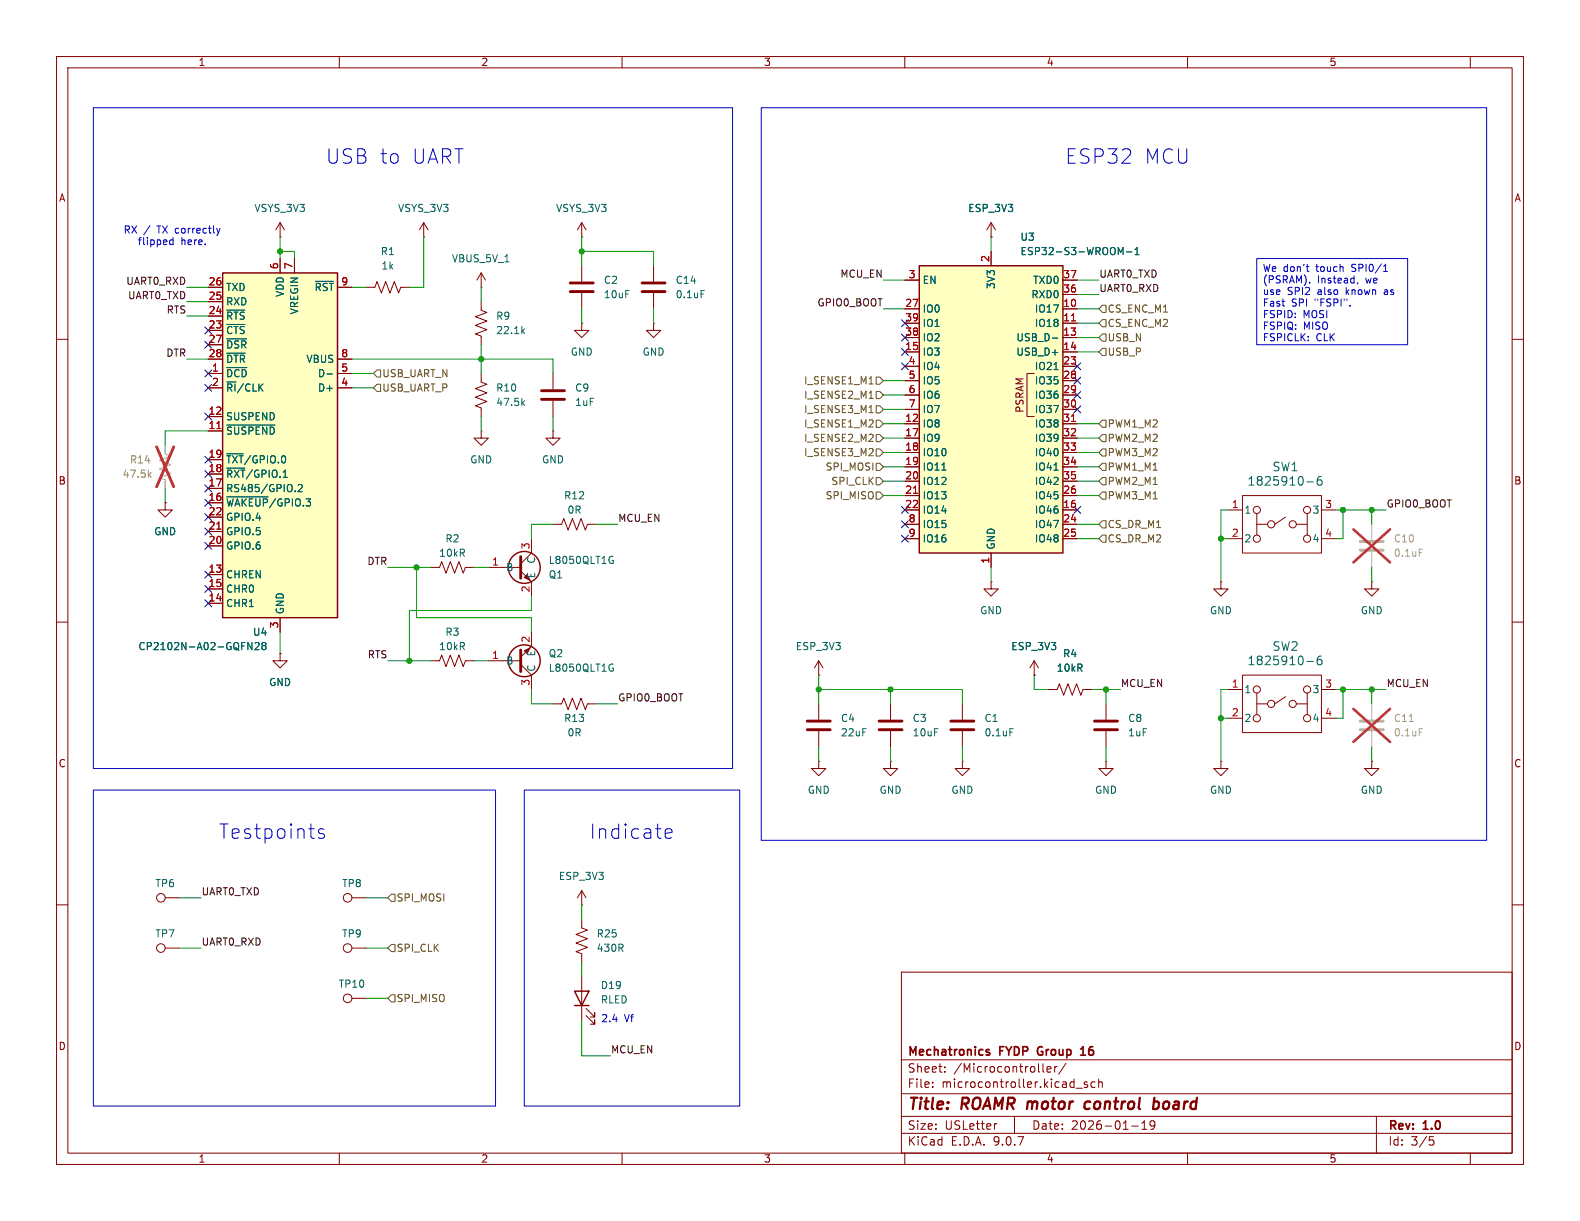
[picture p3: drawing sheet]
<svg xmlns="http://www.w3.org/2000/svg" width="279mm" height="216mm" viewBox="0 0 279 216" stroke-linecap="round" stroke-linejoin="round" font-family="sans-serif">
<g fill="none" stroke="#840000" stroke-width=".18">
<path d="M10 10h259.4v195.9h-259.4zM12 12h255.4v191.9h-255.4zM60 10v2M110 10v2M160 10v2M210 10v2M260 10v2M115.6 47v2.8M115.6 51.8v2.8M10 60h2M267.4 60h2M10 110h2"/>
<path d="M219.7 119.4h14v10.1h-14zM267.4 110h2M217.2 121.9h2.5M217.2 127h2.5M222.2 122.5v3.8M222.2 124.5h2M227.3 123.2l-1.9 1.3M229.2 124.5h1.9M231.2 122.5v3.8M233.7 121.9h2.5M233.7 127h2.5M10 160h2"/>
<path d="M159.4 171.9h108v32h-108zM267.4 160h2M159.4 197.4h108M159.4 193.4h108M159.4 187.4h108M164.9 192.1v.2M164.9 191.4v.1M167.1 189.4v.2M167.1 188.7v.1M176.3 198.7l-.3 .1M179.4 197.4v3M184.4 188.1v1.3l.2 .2"/>
<path d="M185.1 189.1l.8-.2-.1-.2-.4-.1-.3 .2 .1 .7h.6M186.5 188.6v1M186.9 188.6l-.3 .1-.1 .2M188.5 188l-1.3 1.9M190.3 192.4h1.1M192.3 191.4l-.4-.1-.2 .2 .1 .2 .5 .2v.3h-.6M193.6 191.4l-.4-.1-.3 .3v.4l.2 .2h.5M194.3 191.4l.2-.1 .4 .1v.9M194.3 190.8v1.5M200.1 199.1h1.2M201.9 199.7h.9M201.9 198.6l.5-.4v1.5"/>
<path d="M204.2 198.8l-.3 .3h-.3l-.2-.3 .1-.5 .4-.1 .2 .1a.99 .99 0 0 1-.3 1.4h-.3M243.4 197.4v6.5M60 203.9v2M110 203.9v2M159.4 200.4h108M160 203.9v2M210 203.9v2M252.8 201h.7M252.9 201.6h.4l.3 .2-.2 .6-.5 .1M260 203.9v2"/>
<circle cx="222.2" cy="127" r=".63"/>
<circle cx="222.2" cy="121.9" r=".63"/>
<circle cx="224.8" cy="124.5" r=".63"/>
<circle cx="228.6" cy="124.5" r=".63"/>
<circle cx="231.1" cy="127" r=".63"/>
<circle cx="231.1" cy="121.9" r=".63"/>
</g>
<path d="M192.8 194.9a.66 .66 0 0 0-1 .3l-.1 .5 .2 .3 .2 .1 .6-.1M204 194.9l.2-.1 .6 .1 .2 .3-.1 .5a.66 .66 0 0 1-.8 .4M204.1 194.1l-.2 2" fill="none" stroke="#840000" stroke-width=".4"/>
<path d="M174.5 186l.5 .1v.3l-.2 .2-.4-.1M174.5 185.6h.5M183.6 185.3l-.1 .4 .1 .7M191.1 186.6h.9M191.1 185.5l.4-.4v1.5" fill="none" stroke="#840000" stroke-width=".3"/>
<path d="M113.5 50h4.1M113.5 51.6h4.1" fill="none" stroke="#840000" stroke-width=".51"/>
<path d="M124 51.4h.6M231.1 117h1.2M233.6 116a.6 .6 0 0 0-.7 .7v.5l.2 .3h.4l.2-.1 .1-.5-.2-.2-.4-.1-.3 .3" fill="none" stroke="#006464" stroke-width=".18"/>
<path d="M39.4 48.3h20.3v60.9h-20.3z" fill="#ffffc2"/>
<path d="M39.4 48.3h20.3v60.9h-20.3z" fill="none" stroke="#840000" stroke-width=".25"/>
<g fill="none" stroke="#840000" stroke-width=".18">
<path d="M175.3 39.4l-.8 1.2M175.3 39.4l.7 1.2M175.3 39.4v2.5M36.8 50.8h2.6M36.8 53.3h2.6M36.8 55.9h2.6M36.8 58.4h2.6M49.5 45.7v2.6M52.1 45.7v2.6M59.7 50.8h2.5M175.3 41.9h.1M36.8 63.5h2.6"/>
<path d="M36.8 66h2.6M36.8 68.6h2.6M36.8 61h2.6M36.8 73.7h2.6M36.8 76.2h2.6M59.7 63.5h2.5M59.7 66h2.5M59.7 68.6h2.5M36.8 81.3h2.6M36.8 83.8h2.6M36.8 86.4h2.6M36.8 88.9h2.6"/>
<path d="M36.8 91.4h2.6M36.8 94h2.6M36.8 96.5h2.6M217.2 90.2h2.5M217.2 95.3h2.5M219.7 87.6h14v10.2h-14zM222.2 90.8v3.8M222.2 92.7h2M227.3 91.4l-1.9 1.3M229.2 92.7h1.9M231.2 90.8v3.8M233.7 90.2h2.5"/>
<path d="M233.7 95.3h2.5M36.8 101.6h2.6M36.8 104.1h2.6M36.8 106.7h2.6M49.5 109.2v2.6M76.2 116.8h1.5l.4-1 .8 2.1 .7-2.1 .8 2.1 .8-2.1 .7 2.1 .4-1.1h1.5M144.8 119.4h.1M144.8 116.8l-.8 1.3M144.8 116.8l.7 1.3M144.8 116.8v2.6M242.6 134.6v1.3h1.2l-1.2 1.3-1.3-1.3h1.3M242.6 134.6h.1"/>
<circle cx="222.2" cy="95.2" r=".63"/>
<circle cx="222.2" cy="90.2" r=".63"/>
<circle cx="224.8" cy="92.7" r=".63"/>
<circle cx="228.6" cy="92.7" r=".63"/>
<circle cx="231.1" cy="90.2" r=".63"/>
<circle cx="231.1" cy="95.2" r=".63"/>
</g>
<g fill="none" stroke="#006464" stroke-width=".18">
<path d="M40.1 54.8h3.2M40.1 57.4h3.2M40.1 59.9h3.5M55.8 49.8h3.2M40.1 62.5h3.3M40.1 65h3.6M40.1 75.2h8.5M57.8 66.1h1M40.1 80.2h2.9M40.1 82.8h3.2M40.1 87.9h7.3M52.2 86.8v.1"/>
<path d="M52.7 85.8l.5-.1 .3 .3-.8 .9h.8M231.1 85.2h1.2M233.6 84.3a.6 .6 0 0 0-.7 .6v.6l.2 .2 .4 .1 .2-.2 .1-.5-.2-.2-.4-.1-.3 .3M43.8 113.6l.8 1.3v-1.3M45.1 113.7l.5-.1 .2 .4-.8 .9h.8M46.5 114.2l-.2-.3 .2-.3h.3l.2 .3-.2 .3M46.5 114.2l-.2 .2 .1 .4 .1 .1 .4-.1 .1-.2v-.2l-.2-.2M46.5 114.2h.3"/>
</g>
<path d="M38.3 75.8h.8M38.3 93.6h.8" fill="none" stroke="#a90000" stroke-width=".18"/>
<path d="M240.5 95.8h4.1M240.5 97.3h4.1" fill="none" stroke="#a1a1a1" stroke-width=".51"/>
<path d="M242.6 92.7v2.8M242.6 97.5v2.8" fill="none" stroke="#a1a1a1" stroke-width=".18"/>
<path d="M251 97.1h.6" fill="none" stroke="#989898" stroke-width=".18"/>
<path d="M239.3 93.6l6.5 5.8M245.8 93.6l-6.5 5.8" fill="none" stroke="#e12e31" stroke-width=".46"/>
<path d="M162.6 47h25.4v50.8h-25.4z" fill="#ffffc2"/>
<g fill="none" stroke="#840000" stroke-width=".25">
<path d="M162.6 47h25.4v50.8h-25.4zM101.6 175.3h2.5l-1.2 2.5zM101.6 177.8h2.5"/>
<circle cx="92.7" cy="116.8" r="2.82"/>
<circle cx="92.7" cy="100.3" r="2.82"/>
</g>
<g fill="none" stroke="#840000" stroke-width=".18">
<path d="M49.5 39.4l-.7 1.2M49.5 39.4l.8 1.2M49.5 39.4v2.5M74.9 39.4l-.7 1.2M74.9 39.4l.8 1.2M74.9 39.4v2.5M102.9 39.4l-.8 1.2M102.9 39.4l.7 1.2M102.9 39.4v2.5M36.8 50.8h2.6M36.8 53.3h2.6M36.8 55.9h2.6"/>
<path d="M36.8 58.4h2.6M49.5 41.9h.1M49.5 45.7v2.6M52.1 45.7v2.6M59.7 50.8h2.5M64.8 50.8h1.5l.4-1 .7 2 .8-2 .8 2 .7-2 .8 2 .4-1h1.5M74.9 41.9h.1M85.1 53.3v1.6l1 .3-2 .8 2 .8-2 .7 2 .8-2 .8 1 .3v1.6M85.1 50.8h.1M85.1 48.3v2.5M85.1 48.3l-.8 1.2M85.1 48.3l.8 1.2"/>
<path d="M102.9 41.9h.1M102.9 57.2v1.2h1.2l-1.2 1.3-1.3-1.3h1.3M102.9 57.2h.1M102.9 47v2.8M102.9 51.8v2.8M115.6 57.2v1.2h1.2l-1.2 1.3-1.3-1.3h1.3M115.6 57.2h.1M160 49.5h2.6M160 54.6h2.6M160 57.2h2.6M160 59.7h2.6M175.3 41.9h.1"/>
<path d="M175.3 44.5v2.5M188 49.5h2.5M188 54.6h2.5M188 57.2h2.5M188 59.7h2.5M188 52.1h2.5M36.8 63.5h2.6M36.8 66h2.6M36.8 68.6h2.6M36.8 61h2.6M36.8 73.7h2.6M36.8 76.2h2.6"/>
<path d="M59.7 63.5h2.5M59.7 66h2.5M59.7 68.6h2.5M85.1 66v1.6l1 .3-2 .8 2 .8-2 .7 2 .8-2 .8 1 .3v1.6M85.1 76.2v1.3h1.3l-1.3 1.2-1.3-1.2h1.3M85.1 76.2h.1M97.8 76.2v1.3h1.3l-1.3 1.2-1.3-1.2h1.3M97.8 76.2h.1M97.8 66v2.8M97.8 70.9v2.8M160 62.2h2.6M160 64.8h2.6"/>
<path d="M160 67.3h2.6M160 69.9h2.6M160 72.4h2.6M160 74.9h2.6M160 77.5h2.6M182.9 66h-1.3v7.7h1.3M188 62.2h2.5M188 64.8h2.5M188 67.3h2.5M188 69.9h2.5M188 72.4h2.5M188 74.9h2.5"/>
<path d="M188 77.5h2.5M29.2 88.9v1.3h1.3l-1.3 1.2-1.3-1.2h1.3M29.2 88.9h.1M36.8 81.3h2.6M36.8 83.8h2.6M36.8 86.4h2.6M36.8 88.9h2.6M36.8 91.4h2.6M36.8 94h2.6M36.8 96.5h2.6M94 95.3v2.5l-1.9 1.9M97.8 92.7h1.5l.4-1 .8 2 .7-2 .8 2 .7-2 .8 2 .4-1h1.5"/>
<path d="M160 80h2.6M160 82.6h2.6M160 85.1h2.6M160 87.6h2.6M160 90.2h2.6M160 92.7h2.6M160 95.3h2.6M175.3 97.8v2.5M188 80h2.5M188 82.6h2.5M188 85.1h2.5M188 87.6h2.5"/>
<path d="M188 90.2h2.5M188 92.7h2.5M188 95.3h2.5M36.8 101.6h2.6M36.8 104.1h2.6M36.8 106.7h2.6M49.5 115.6v1.2h1.3l-1.3 1.3-1.2-1.3h1.2M49.5 115.6h.1M49.5 109.2v2.6M76.2 100.3h1.5l.4-1 .8 2 .7-2 .8 2 .8-2 .7 2 .4-1h1.5M86.4 116.8h5.7M86.4 100.3h5.7"/>
<path d="M92.1 117.5l1.9 1.9v2.5M92.1 101l1.9 1.9v2.5M94 111.8v2.5l-1.9 1.9M175.3 102.9v1.2h1.2l-1.2 1.3-1.3-1.3h1.3M175.3 102.9h.1M182.9 119.4h.1M182.9 116.8l-.8 1.3M182.9 116.8l.7 1.3M182.9 116.8v2.6M215.9 102.9v1.2h1.3l-1.3 1.3-1.3-1.3h1.3M215.9 102.9h.1M242.6 102.9v1.2h1.2l-1.2 1.3-1.3-1.3h1.3"/>
<path d="M242.6 102.9h.1M97.8 124.5h1.5l.4-1.1 .8 2.1 .7-2.1 .8 2.1 .7-2.1 .8 2.1 .4-1h1.5M144.8 134.6v1.3h1.2l-1.2 1.3-1.3-1.3h1.3M144.8 134.6h.1M144.8 124.5v2.8M144.8 129.3v2.8M157.5 134.6v1.3h1.2l-1.2 1.3-1.3-1.3h1.3M157.5 134.6h.1M157.5 124.5v2.8M157.5 129.3v2.8M170.2 134.6v1.3h1.2l-1.2 1.3-1.3-1.3h1.3M170.2 134.6h.1"/>
<path d="M170.2 124.5v2.8M170.2 129.3v2.8M185.4 121.9h1.5l.4-1 .8 2 .7-2 .8 2 .8-2 .7 2 .4-1h1.5M195.6 134.6v1.3h1.2l-1.2 1.3-1.3-1.3h1.3M195.6 134.6h.1M195.6 124.5v2.8M195.6 129.3v2.8M215.9 134.6v1.3h1.3l-1.3 1.3-1.3-1.3h1.3M215.9 134.6h.1M29.2 158.8h2.5M62.2 158.8h2.6M102.9 157.5v2.5"/>
<path d="M102.9 157.5l-.8 1.3M102.9 157.5l.7 1.3M29.2 167.6h2.5M62.2 167.6h2.6M62.2 176.5h2.6M102.9 160h.1M102.9 162.6v1.5l1 .4-2 .7 2 .8-2 .8 2 .7-2 .8 1 .4v1.5M102.9 172.7v7.6M103.6 179.6l1.6 1.5v-.8v.8h-.8M103.6 178.3l1.6 1.5v-.7v.7h-.8"/>
<circle cx="28.4" cy="158.7" r=".76"/>
<circle cx="61.5" cy="158.7" r=".76"/>
<circle cx="28.4" cy="167.6" r=".76"/>
<circle cx="61.5" cy="167.6" r=".76"/>
<circle cx="61.5" cy="176.5" r=".76"/>
</g>
<g fill="none" stroke="#006464" stroke-width=".18">
<path d="M40.1 54.8h3.2M40.1 57.4h3.2M40.1 59.9h3.5M55.8 49.8h3.2M89.3 46.3h.7M92.4 58.5l.4 .5M92.8 58.2l-.5 .4M186.1 59.8h.9M198.2 44.7l.4-.9v1.2M199.2 44.5h1M200.7 45h.7M200.7 44.1l.4-.3v1.2"/>
<path d="M40.1 62.5h3.3M40.1 65h3.6M40.1 75.2h8.5M57.8 66.1h1M92.4 71.2l.4 .5M92.8 70.9l-.5 .4M186.4 65.3h.7M40.1 80.2h2.9M40.1 82.8h3.2M40.1 87.9h7.3M52.2 86.8v.1M52.7 85.8l.5-.1 .3 .3-.8 .9h.8"/>
<path d="M108.1 98.4h.3M108.2 99.1h.3v.4l-.4 .1M166.6 83.1h.7M186.4 83.1h.7M43.8 113.6l.8 1.3v-1.3M45.1 113.7l.5-.1 .2 .4-.8 .9h.8M46.5 114.2l-.2-.3 .2-.3h.3l.2 .3-.2 .3M46.5 114.2l-.2 .2 .1 .4 .1 .1 .4-.1 .1-.2v-.2l-.2-.2M46.5 114.2h.3M108.1 117.4l.3 .1M108.2 118.1h.3v.5l-.4 .1M178.6 128.8h.6"/>
</g>
<path d="M189.5 56.7h.7M38.3 75.8h.8M189.5 74.5h.7M38.3 93.6h.8M161.5 87.2h.8" fill="none" stroke="#a90000" stroke-width=".18"/>
<g fill="none" stroke="#840000" stroke-width=".51">
<path d="M100.8 50h4.1M100.8 51.6h4.1M95.8 69.1h4M95.8 70.6h4M92.1 98.4v3.8M92.1 114.9v3.8M142.7 127.5h4.1M142.7 129h4.1M155.4 127.5h4.1M155.4 129h4.1M168.1 127.5h4.1M168.1 129h4.1"/>
<path d="M193.5 127.5h4.1M193.5 129h4.1"/>
</g>
<path d="M240.5 127.5h4.1M240.5 129h4.1" fill="none" stroke="#a1a1a1" stroke-width=".51"/>
<path d="M29.2 78.7v1.6l1 .3-2 .8 2 .8-2 .7 2 .8-2 .8 1 .3v1.6M242.6 124.5v2.8M242.6 129.3v2.8" fill="none" stroke="#a1a1a1" stroke-width=".18"/>
<path d="M26.4 83.9l.3 .5M26.7 83.6l-.5 .4M249.2 127.6h.7M251 128.8h.6" fill="none" stroke="#989898" stroke-width=".18"/>
<path d="M27.7 79l3 7.1M30.7 79l-3 7.1M239.3 125.3l6.5 5.9M245.8 125.3l-6.5 5.9" fill="none" stroke="#e12e31" stroke-width=".46"/>
<g fill="#840000" stroke="#840000" stroke-width=".18">
<path d="M92.7 115.1l1-.5-.5 1z"/>
<path d="M92.7 102.1l.5-.5 .5 1z"/>
</g>
<g fill="none" stroke="#725600" stroke-width=".18">
<path d="M194.9 56.5h.7v1.3h-.7l-.6-.6zM194.9 54h.7v1.2h-.7l-.6-.6zM194.9 59.1h.7v1.2h-.7l-.6-.6zM66.7 67.9h.6v1.3h-.6l-.7-.6zM66.7 65.4h.6v1.3h-.6l-.7-.7zM153.7 67.9h.7M153.7 70.4h.7M153.7 73h.7M154.9 79.4h.7l.6 .6-.6 .6h-.7zM154.9 76.8h.7l.6 .7-.6 .6h-.7zM154.9 74.3h.7l.6 .6-.6 .7h-.7zM154.9 66.7h.7l.6 .6-.6 .6h-.7z"/>
<path d="M154.9 69.2h.7l.6 .7-.6 .6h-.7zM154.9 71.8h.7l.6 .6-.6 .6h-.7zM194.9 74.3h.7v1.3h-.7l-.6-.7zM194.9 79.4h.7v1.2h-.7l-.6-.6zM194.9 76.8h.7v1.3h-.7l-.6-.6zM194.9 61.6h.7v1.3h-.7l-.6-.7zM154.9 81.9h.7l.6 .7-.6 .6h-.7zM154.9 87h.7l.6 .6-.6 .7h-.7zM154.9 84.5h.7l.6 .6-.6 .6h-.7zM194.9 87h.7v1.3h-.7l-.6-.7zM194.9 94.6h.7v1.3h-.7l-.6-.6zM194.9 92.1h.7v1.2h-.7l-.6-.6z"/>
<path d="M194.9 81.9h.7v1.3h-.7l-.6-.6zM194.9 84.5h.7v1.2h-.7l-.6-.6zM69.2 158.1h.6v1.3h-.6l-.6-.6zM68.6 167.6l.6-.6h.6v1.3h-.6zM69.2 175.9h.6v1.3h-.6l-.6-.7z"/>
</g>
<g fill="none" stroke="#009600" stroke-width=".18">
<path d="M33 50.8h3.8M33 55.9h3.8M33 53.3h3.8M49.5 44.5h2.6v1.2M49.5 41.9v3.8M62.2 50.8h2.6M74.9 41.9v8.9h-2.5M85.1 50.8v2.5M102.9 41.9v5.1M102.9 54.6v2.6M102.9 44.5h12.7v2.5M115.6 54.6v2.6"/>
<path d="M156.2 54.6h3.8M156.2 49.5h3.8M175.3 41.9v2.6M190.5 54.6h3.8M190.5 49.5h3.8M190.5 57.2h3.8M190.5 52.1h3.8M190.5 59.7h3.8M33 63.5h3.8M36.8 76.2h-7.6v2.5M62.2 63.5h35.6v2.5M62.2 68.6h3.8"/>
<path d="M62.2 66h3.8M85.1 61v5M85.1 73.7v2.5M97.8 73.7v2.5M156.2 74.9h3.8M156.2 77.5h3.8M156.2 69.9h3.8M156.2 72.4h3.8M156.2 67.3h3.8M190.5 74.9h3.8M190.5 77.5h3.8M190.5 62.2h3.8"/>
<path d="M29.2 86.4v2.5M97.8 92.7h-3.8v2.6M105.4 92.7h3.8M156.2 87.6h3.8M156.2 85.1h3.8M156.2 80h3.8M156.2 82.6h3.8M190.5 92.7h3.8M190.5 87.6h3.8M190.5 85.1h3.8M190.5 80h3.8M190.5 82.6h3.8"/>
<path d="M190.5 95.3h3.8M215.9 95.3h1.3M217.2 90.2h-1.3v12.7M236.2 90.2h8.9M237.5 90.2v5.1h-1.3M242.6 90.2v2.5M49.5 111.8v3.8M68.6 100.3h7.6M68.6 116.8h7.6M73.7 100.3v8.9h20.3v2.6M83.8 100.3h2.6M83.8 116.8h2.6"/>
<path d="M94 105.4v2.6h-21.6v8.8M144.8 119.4v5.1M175.3 100.3v2.6M182.9 119.4v2.5h2.5M242.6 100.3v2.6M94 121.9v2.6h3.8M105.4 124.5h3.8M144.8 121.9h25.4v2.6M144.8 132.1v2.5M157.5 121.9v2.6M157.5 132.1v2.5M170.2 132.1v2.5"/>
<path d="M193 121.9h5.1M195.6 121.9v2.6M195.6 132.1v2.5M215.9 127h1.3M217.2 121.9h-1.3v12.7M236.2 121.9h8.9M237.5 121.9v5.1h-1.3M242.6 121.9v2.6M242.6 132.1v2.5M31.7 158.8h3.9M64.8 158.8h3.8M31.7 167.6h3.9"/>
<path d="M64.8 167.6h3.8M64.8 176.5h3.8M102.9 160v2.6M102.9 170.2v2.5M102.9 180.3v6.4h5"/>
</g>
<g fill="none" stroke="#000084" stroke-width=".18">
<path d="M36.2 57.8l1.2 1.2M37.4 57.8l-1.2 1.2M159.4 56.5l1.2 1.3M159.4 59.1l1.2 1.2M160.6 56.5l-1.2 1.3M160.6 59.1l-1.2 1.2M36.2 60.4l1.2 1.2M36.2 68l1.2 1.2M36.2 65.4l1.2 1.2M36.2 73.1l1.2 1.2M37.4 60.4l-1.2 1.2M37.4 68l-1.2 1.2"/>
<path d="M37.4 65.4l-1.2 1.2M37.4 73.1l-1.2 1.2M159.4 64.2l1.2 1.2M159.4 61.6l1.2 1.2M160.6 64.2l-1.2 1.2M160.6 61.6l-1.2 1.2M189.9 64.2l1.2 1.2M189.9 66.7l1.2 1.2M189.9 69.2l1.2 1.3M189.9 71.8l1.2 1.2M191.1 64.2l-1.2 1.2M191.1 66.7l-1.2 1.2"/>
<path d="M191.1 69.2l-1.2 1.3M191.1 71.8l-1.2 1.2M36.2 95.9l1.2 1.2M36.2 93.4l1.2 1.2M36.2 90.8l1.2 1.2M36.2 83.2l1.2 1.2M36.2 80.7l1.2 1.2M36.2 88.3l1.2 1.2M36.2 85.8l1.2 1.2M37.4 95.9l-1.2 1.2M37.4 93.4l-1.2 1.2M37.4 90.8l-1.2 1.2"/>
<path d="M37.4 83.2l-1.2 1.2M37.4 80.7l-1.2 1.2M37.4 88.3l-1.2 1.2M37.4 85.8l-1.2 1.2M159.4 92.1l1.2 1.2M159.4 89.6l1.2 1.2M159.4 94.6l1.2 1.3M160.6 94.6l-1.2 1.3M160.6 92.1l-1.2 1.2M160.6 89.6l-1.2 1.2M189.9 89.6l1.2 1.2M191.1 89.6l-1.2 1.2"/>
<path d="M36.2 103.5l1.2 1.2M36.2 106.1l1.2 1.2M36.2 101l1.2 1.2M37.4 103.5l-1.2 1.2M37.4 106.1l-1.2 1.2M37.4 101l-1.2 1.2"/>
</g>
<g fill="none" stroke="#0000c2" stroke-width=".18">
<path d="M16.5 19.1h113v116.8h-113zM134.6 19.1h128.3v129.5h-128.3zM30 43l.2 .3 .4-.1M30.1 42.5l-.1 .2M30.6 42v1.3M38.3 40.4l.3 .8M38.6 41.2l-.1 .3M38.9 40.4l-.3 .8M222.2 45.7h26.7v15.3h-26.7zM231 47.1h.5M231.2 47.9l.3 .1M231.6 49.9v.1"/>
<path d="M238.7 54v.1M240.1 50l-.1 .2M244.7 48h.7M244.8 47l.2-.3v1.3M16.5 139.7h71.1v55.9h-71.1zM92.7 139.7h38.1v55.9h-38.1zM57.3 146.7l-.6-.2-.4 .4 .1 .4 .9 .2 .1 .3-.1 .3-.3 .1-.7-.1M117.6 147.9l.4 .3 .7-.1M117.6 146.9l.4-.4h.5l.3 .4v.2l-1.2 .3"/>
</g>
<g fill="#009600" stroke="#009600" stroke-width=".18">
<circle cx="72.4" cy="116.8" r=".46"/>
<circle cx="73.7" cy="100.3" r=".46"/>
<circle cx="157.5" cy="121.9" r=".46"/>
<circle cx="49.5" cy="44.5" r=".46"/>
<circle cx="102.9" cy="44.5" r=".46"/>
<circle cx="85.1" cy="63.5" r=".46"/>
<circle cx="242.6" cy="90.2" r=".46"/>
<circle cx="237.5" cy="90.2" r=".46"/>
<circle cx="242.6" cy="121.9" r=".46"/>
<circle cx="237.5" cy="121.9" r=".46"/>
<circle cx="144.8" cy="121.9" r=".46"/>
<circle cx="195.6" cy="121.9" r=".46"/>
<circle cx="215.9" cy="95.3" r=".46"/>
<circle cx="215.9" cy="127" r=".46"/>
</g>
<g font-size="3.5" fill="#0000c2">
<text x="57.6" y="29.2">USB to</text>
<text x="72.7" y="29.2">UART</text>
<text x="188.3" y="29.2">ESP32</text>
<text x="202.3" y="29.2">MCU</text>
<text x="38.7" y="148.6">Testpoints</text>
<text x="104.2" y="148.6">Indicate</text>
</g>
<g font-size="2.8" fill="#840000">
<text x="160.4" y="196.8">Title:</text>
<text x="170.1" y="196.8">ROAMR motor</text>
<text x="193.5" y="196.8">control</text>
<text x="206.4" y="196.8">board</text>
</g>
<g font-size="2.1" fill="#006464">
<text x="224.9" y="83.5">SW1</text>
<text x="220.5" y="86.1">1825910-6</text>
<text x="220.5" y="117.8">1825910-6</text>
<text x="224.9" y="115.3">SW2</text>
</g>
<g font-size="2.1" fill="#840000">
<text x="160.4" y="189.9">Sheet:</text>
<text x="160.4" y="187.1">Mechatronics</text>
<text x="168.6" y="189.9">/Microcontroller/</text>
<text x="176.9" y="187.1">FYDP</text>
<text x="184.2" y="187.1">Group</text>
<text x="192.4" y="187.1">16</text>
<text x="160.4" y="192.6">File:</text>
<text x="166.5" y="192.6">microcontroller.kicad_sch</text>
<text x="160.4" y="202.8">KiCad</text>
<text x="160.4" y="200">Size:</text>
<text x="167.1" y="200">USLetter</text>
<text x="168.1" y="202.8">E.D.A.</text>
<text x="175.7" y="202.8">9.0.7</text>
<text x="182.4" y="200">Date:</text>
<text x="189.4" y="200">2026-01-19</text>
<text x="245.4" y="200.2">Rev:</text>
<text x="245.4" y="202.8">Id:</text>
<text x="249.5" y="202.8">3/5</text>
<text x="251.8" y="200.2">1.0</text>
</g>
<g font-size="1.8" fill="#840000">
<text x="35" y="11.9">1</text>
<text x="85" y="11.9">2</text>
<text x="135" y="11.9">3</text>
<text x="185" y="11.9">4</text>
<text x="235" y="11.9">5</text>
<text x="10.3" y="35.9">A</text>
<text x="267.7" y="35.9">A</text>
<text x="181.2" y="73.1" transform="rotate(-90 181.2 73.1)">PSRAM</text>
<text x="10.3" y="85.9">B</text>
<text x="267.7" y="85.9">B</text>
<text x="10.3" y="135.9">C</text>
<text x="267.7" y="135.9">C</text>
<text x="10.3" y="185.9">D</text>
<text x="267.7" y="185.9">D</text>
<text x="35" y="205.8">1</text>
<text x="85" y="205.8">2</text>
<text x="135" y="205.8">3</text>
<text x="185" y="205.8">4</text>
<text x="235" y="205.8">5</text>
</g>
<g font-size="1.8" fill="#0000c2">
<text x="21.8" y="41.5">RX /</text>
<text x="27.9" y="41.5">TX correctly</text>
<text x="24.3" y="43.5">flipped</text>
<text x="32" y="43.5">here.</text>
<text x="223.2" y="48.4">We don't</text>
<text x="223.2" y="50.4">(PSRAM).</text>
<text x="223.2" y="52.5">use</text>
<text x="227.6" y="52.5">SPI2</text>
<text x="232.9" y="48.4">touch</text>
<text x="233" y="50.4">Instead,</text>
<text x="233.1" y="52.5">also</text>
<text x="238.3" y="52.5">known</text>
<text x="239.3" y="48.4">SPI0/1</text>
<text x="241.6" y="50.4">we</text>
<text x="245.2" y="52.5">as</text>
<text x="223.2" y="54.5">Fast</text>
<text x="223.2" y="56.6">FSPID:</text>
<text x="223.2" y="58.6">FSPIQ:</text>
<text x="228.4" y="54.5">SPI</text>
<text x="230.4" y="56.6">MOSI</text>
<text x="230.5" y="58.6">MISO</text>
<text x="232.6" y="54.5">&quot;FSPI&quot;.</text>
<text x="223.2" y="60.7">FSPICLK:</text>
<text x="232.7" y="60.7">CLK</text>
<text x="106.2" y="181">2.4</text>
<text x="110.4" y="181">Vf</text>
</g>
<g font-size="1.8" fill="#006464">
<text x="44.9" y="37.7">VSYS_3V3</text>
<text x="70.3" y="37.7">VSYS_3V3</text>
<text x="98.2" y="37.7">VSYS_3V3</text>
<text x="171.1" y="37.7">ESP_3V3</text>
<text x="67.2" y="45.3">R1</text>
<text x="67.4" y="47.9">1k</text>
<text x="79.8" y="46.6">VBUS_5V_1</text>
<text x="180.3" y="42.8">U3</text>
<text x="180.3" y="45.3">ESP32-S3-WROOM-1</text>
<text x="39.9" y="51.7">TXD</text>
<text x="50.4" y="52.6" transform="rotate(-90 50.4 52.6)">VDD</text>
<text x="55.5" y="51.7">~{RST}</text>
<text x="106.7" y="50.4">C2</text>
<text x="106.7" y="52.9">10uF</text>
<text x="119.4" y="50.4">C14</text>
<text x="119.4" y="52.9">0.1uF</text>
<text x="163.1" y="50.4">EN</text>
<text x="176.1" y="51.2" transform="rotate(-90 176.1 51.2)">3V3</text>
<text x="182.3" y="52.9">RXD0</text>
<text x="182.6" y="50.4">TXD0</text>
<text x="39.9" y="54.2">RXD</text>
<text x="39.9" y="56.7">~{RTS}</text>
<text x="39.9" y="59.3">~{CTS}</text>
<text x="52.9" y="55.7" transform="rotate(-90 52.9 55.7)">VREGIN</text>
<text x="87.6" y="56.7">R9</text>
<text x="87.6" y="59.3">22.1k</text>
<text x="163.1" y="55.5">IO0</text>
<text x="163.1" y="58">IO1</text>
<text x="182.9" y="55.5">IO17</text>
<text x="182.9" y="58">IO18</text>
<text x="39.9" y="61.8">~{DSR}</text>
<text x="39.9" y="64.4">~{DTR}</text>
<text x="54.1" y="64.4">VBUS</text>
<text x="100.8" y="63.1">GND</text>
<text x="113.5" y="63.1">GND</text>
<text x="163.1" y="60.6">IO2</text>
<text x="163.1" y="63.1">IO3</text>
<text x="163.1" y="65.6">IO4</text>
<text x="179.6" y="60.6">USB_D-</text>
<text x="179.6" y="63.1">USB_D+</text>
<text x="182.9" y="65.6">IO21</text>
<text x="39.9" y="66.9">~{DCD}</text>
<text x="39.9" y="69.4">~{RI}/CLK</text>
<text x="56.1" y="66.9">D-</text>
<text x="56.1" y="69.4">D+</text>
<text x="87.6" y="69.4">R10</text>
<text x="87.6" y="72">47.5k</text>
<text x="101.6" y="69.4">C9</text>
<text x="101.6" y="72">1uF</text>
<text x="163.1" y="68.2">IO5</text>
<text x="163.1" y="70.7">IO6</text>
<text x="182.9" y="68.2">IO35</text>
<text x="182.9" y="70.7">IO36</text>
<text x="39.9" y="74.5">SUSPEND</text>
<text x="39.9" y="77.1">~{SUSPEND}</text>
<text x="163.1" y="73.3">IO7</text>
<text x="163.1" y="75.8">IO8</text>
<text x="182.9" y="73.3">IO37</text>
<text x="182.9" y="75.8">IO38</text>
<text x="39.9" y="82.1">~{TXT}/GPIO.0</text>
<text x="83.1" y="82.1">GND</text>
<text x="95.8" y="82.1">GND</text>
<text x="163.1" y="78.3">IO9</text>
<text x="163.1" y="80.9">IO10</text>
<text x="163.1" y="83.4">IO11</text>
<text x="182.9" y="78.3">IO39</text>
<text x="182.9" y="80.9">IO40</text>
<text x="182.9" y="83.4">IO41</text>
<text x="39.9" y="84.7">~{RXT}/GPIO.1</text>
<text x="39.9" y="87.2">RS485/GPIO.2</text>
<text x="39.9" y="89.8">~{WAKEUP}/GPIO.3</text>
<text x="99.7" y="88.5">R12</text>
<text x="163.1" y="86">IO12</text>
<text x="163.1" y="88.5">IO13</text>
<text x="182.9" y="86">IO42</text>
<text x="182.9" y="88.5">IO45</text>
<text x="27.2" y="94.8">GND</text>
<text x="39.9" y="92.3">GPIO.4</text>
<text x="39.9" y="94.8">GPIO.5</text>
<text x="100.3" y="91">0R</text>
<text x="163.1" y="91">IO14</text>
<text x="163.1" y="93.6">IO15</text>
<text x="182.9" y="91">IO46</text>
<text x="182.9" y="93.6">IO47</text>
<text x="220" y="91">1</text>
<text x="232" y="91">3</text>
<text x="39.9" y="97.4">GPIO.6</text>
<text x="77.5" y="98.7">10kR</text>
<text x="78.7" y="96.1">R2</text>
<text x="89.4" y="101.2">B</text>
<text x="94.8" y="99.8" transform="rotate(-90 94.8 99.8)">C</text>
<text x="96.9" y="99.9">L8050QLT1G</text>
<text x="163.1" y="96.1">IO16</text>
<text x="176.1" y="97.3" transform="rotate(-90 176.1 97.3)">GND</text>
<text x="182.9" y="96.1">IO48</text>
<text x="220" y="96.1">2</text>
<text x="232" y="96.1">4</text>
<text x="39.9" y="102.5">CHREN</text>
<text x="39.9" y="105">CHR0</text>
<text x="39.9" y="107.5">CHR1</text>
<text x="94.8" y="102.4" transform="rotate(-90 94.8 102.4)">E</text>
<text x="96.9" y="102.5">Q1</text>
<text x="44.6" y="112.6">U4</text>
<text x="50.4" y="108.7" transform="rotate(-90 50.4 108.7)">GND</text>
<text x="78.7" y="112.6">R3</text>
<text x="173.2" y="108.8">GND</text>
<text x="213.9" y="108.8">GND</text>
<text x="240.5" y="108.8">GND</text>
<text x="24.4" y="115.2">CP2102N-A02-GQFN28</text>
<text x="77.5" y="115.2">10kR</text>
<text x="89.4" y="117.7">B</text>
<text x="94.8" y="118.9" transform="rotate(-90 94.8 118.9)">C</text>
<text x="94.8" y="116.2" transform="rotate(-90 94.8 116.2)">E</text>
<text x="96.9" y="119">L8050QLT1G</text>
<text x="96.9" y="116.4">Q2</text>
<text x="140.6" y="115.2">ESP_3V3</text>
<text x="178.7" y="115.2">ESP_3V3</text>
<text x="186.8" y="119">10kR</text>
<text x="187.9" y="116.4">R4</text>
<text x="47.5" y="121.5">GND</text>
<text x="220" y="122.8">1</text>
<text x="232" y="122.8">3</text>
<text x="99.7" y="127.9">R13</text>
<text x="100.3" y="130.4">0R</text>
<text x="148.6" y="127.9">C4</text>
<text x="148.6" y="130.4">22uF</text>
<text x="161.3" y="127.9">C3</text>
<text x="161.3" y="130.4">10uF</text>
<text x="174" y="127.9">C1</text>
<text x="174" y="130.4">0.1uF</text>
<text x="199.4" y="127.9">C8</text>
<text x="199.4" y="130.4">1uF</text>
<text x="220" y="127.9">2</text>
<text x="232" y="127.9">4</text>
<text x="142.7" y="140.6">GND</text>
<text x="155.4" y="140.6">GND</text>
<text x="168.1" y="140.6">GND</text>
<text x="193.5" y="140.6">GND</text>
<text x="213.9" y="140.6">GND</text>
<text x="240.5" y="140.6">GND</text>
<text x="98.7" y="155.8">ESP_3V3</text>
<text x="27.4" y="157.1">TP6</text>
<text x="60.4" y="157.1">TP8</text>
<text x="27.4" y="166">TP7</text>
<text x="60.4" y="166">TP9</text>
<text x="105.4" y="166">R25</text>
<text x="105.4" y="168.5">430R</text>
<text x="59.8" y="174.9">TP10</text>
<text x="106.2" y="177.6">RLED</text>
<text x="106.2" y="175.1">D19</text>
</g>
<g font-size="1.8" fill="#a90000">
<text x="49.3" y="47.7" transform="rotate(-90 49.3 47.7)">6</text>
<text x="51.8" y="47.7" transform="rotate(-90 51.8 47.7)">7</text>
<text x="175" y="46.4" transform="rotate(-90 175 46.4)">2</text>
<text x="36.8" y="50.5">26</text>
<text x="36.8" y="53.1">25</text>
<text x="60.3" y="50.5">9</text>
<text x="160.6" y="49.3">3</text>
<text x="187.9" y="49.3">37</text>
<text x="187.9" y="51.8">36</text>
<text x="36.8" y="55.6">24</text>
<text x="36.8" y="58.2">23</text>
<text x="160" y="54.4">27</text>
<text x="160" y="56.9">39</text>
<text x="160" y="59.4">38</text>
<text x="187.9" y="54.4">10</text>
<text x="187.9" y="56.9">11</text>
<text x="187.9" y="59.4">13</text>
<text x="36.8" y="60.7">27</text>
<text x="36.8" y="63.2">28</text>
<text x="37.4" y="65.8">1</text>
<text x="60.3" y="63.2">8</text>
<text x="60.3" y="65.8">5</text>
<text x="160" y="62">15</text>
<text x="160.6" y="64.5">4</text>
<text x="187.9" y="62">14</text>
<text x="187.9" y="64.5">23</text>
<text x="37.4" y="68.3">2</text>
<text x="60.3" y="68.3">4</text>
<text x="160.6" y="67.1">5</text>
<text x="160.6" y="69.6">6</text>
<text x="187.9" y="67.1">28</text>
<text x="187.9" y="69.6">29</text>
<text x="36.8" y="73.4">12</text>
<text x="36.8" y="75.9">11</text>
<text x="160" y="74.7">12</text>
<text x="160" y="77.2">17</text>
<text x="160.6" y="72.1">7</text>
<text x="187.9" y="72.1">30</text>
<text x="187.9" y="74.7">31</text>
<text x="187.9" y="77.2">32</text>
<text x="36.8" y="81">19</text>
<text x="36.8" y="83.6">18</text>
<text x="160" y="79.8">18</text>
<text x="160" y="82.3">19</text>
<text x="187.9" y="79.8">33</text>
<text x="187.9" y="82.3">34</text>
<text x="36.8" y="86.1">17</text>
<text x="36.8" y="88.6">16</text>
<text x="160" y="84.8">20</text>
<text x="160" y="87.4">21</text>
<text x="160" y="89.9">22</text>
<text x="187.9" y="84.8">35</text>
<text x="187.9" y="87.4">26</text>
<text x="187.9" y="89.9">16</text>
<text x="217.7" y="89.9">1</text>
<text x="234.2" y="89.9">3</text>
<text x="36.8" y="91.2">22</text>
<text x="36.8" y="93.7">21</text>
<text x="160.6" y="92.5">8</text>
<text x="160.6" y="95">9</text>
<text x="187.9" y="92.5">24</text>
<text x="187.9" y="95">25</text>
<text x="217.7" y="95">2</text>
<text x="234.2" y="95">4</text>
<text x="36.8" y="96.3">20</text>
<text x="36.8" y="101.3">13</text>
<text x="86.9" y="100.1">1</text>
<text x="93.7" y="97.2" transform="rotate(-90 93.7 97.2)">3</text>
<text x="175" y="99.8" transform="rotate(-90 175 99.8)">1</text>
<text x="36.8" y="103.9">15</text>
<text x="36.8" y="106.4">14</text>
<text x="93.7" y="104.8" transform="rotate(-90 93.7 104.8)">2</text>
<text x="49.3" y="111.2" transform="rotate(-90 49.3 111.2)">3</text>
<text x="93.7" y="113.7" transform="rotate(-90 93.7 113.7)">2</text>
<text x="86.9" y="116.6">1</text>
<text x="93.7" y="121.4" transform="rotate(-90 93.7 121.4)">3</text>
<text x="217.7" y="121.7">1</text>
<text x="234.2" y="121.7">3</text>
<text x="217.7" y="126.7">2</text>
<text x="234.2" y="126.7">4</text>
</g>
<g font-size="1.8" fill="#0f0f0f">
<text x="22.2" y="50.5">UART0_RXD</text>
<text x="22.5" y="53">UART0_TXD</text>
<text x="148.5" y="49.2">MCU_EN</text>
<text x="194.3" y="49.2">UART0_TXD</text>
<text x="194.3" y="51.7">UART0_RXD</text>
<text x="29.4" y="55.5">RTS</text>
<text x="144.5" y="54.3">GPIO0_BOOT</text>
<text x="29.3" y="63.2">DTR</text>
<text x="245.1" y="89.8">GPIO0_BOOT</text>
<text x="109.2" y="92.4">MCU_EN</text>
<text x="64.9" y="100">DTR</text>
<text x="64.9" y="116.5">RTS</text>
<text x="109.2" y="124.1">GPIO0_BOOT</text>
<text x="198.1" y="121.6">MCU_EN</text>
<text x="245.1" y="121.6">MCU_EN</text>
<text x="35.6" y="158.4">UART0_TXD</text>
<text x="35.6" y="167.3">UART0_RXD</text>
<text x="107.9" y="186.3">MCU_EN</text>
</g>
<g font-size="1.8" fill="#725600">
<text x="195.8" y="58">CS_ENC_M2</text>
<text x="195.8" y="55.5">CS_ENC_M1</text>
<text x="195.8" y="60.6">USB_N</text>
<text x="195.8" y="63.1">USB_P</text>
<text x="67.5" y="69.4">USB_UART_P</text>
<text x="67.5" y="66.9">USB_UART_N</text>
<text x="142.1" y="68.2">I_SENSE1_M1</text>
<text x="142.1" y="70.7">I_SENSE2_M1</text>
<text x="142.1" y="75.8">I_SENSE1_M2</text>
<text x="142.1" y="73.3">I_SENSE3_M1</text>
<text x="195.8" y="75.8">PWM1_M2</text>
<text x="142.1" y="80.9">I_SENSE3_M2</text>
<text x="142.1" y="78.3">I_SENSE2_M2</text>
<text x="145.9" y="83.4">SPI_MOSI</text>
<text x="195.8" y="80.9">PWM3_M2</text>
<text x="195.8" y="83.4">PWM1_M1</text>
<text x="195.8" y="78.3">PWM2_M2</text>
<text x="145.9" y="88.5">SPI_MISO</text>
<text x="146.9" y="86">SPI_CLK</text>
<text x="195.8" y="88.5">PWM3_M1</text>
<text x="195.8" y="86">PWM2_M1</text>
<text x="195.8" y="93.6">CS_DR_M1</text>
<text x="195.8" y="96.1">CS_DR_M2</text>
<text x="70" y="159.6">SPI_MOSI</text>
<text x="70" y="168.5">SPI_CLK</text>
<text x="70" y="177.4">SPI_MISO</text>
</g>
<g font-size="1.8" fill="#989898">
<text x="22.9" y="82.1">R14</text>
<text x="21.6" y="84.7">47.5k</text>
<text x="246.4" y="96.1">C10</text>
<text x="246.4" y="98.7">0.1uF</text>
<text x="246.4" y="127.9">C11</text>
<text x="246.4" y="130.4">0.1uF</text>
</g>
</svg>
